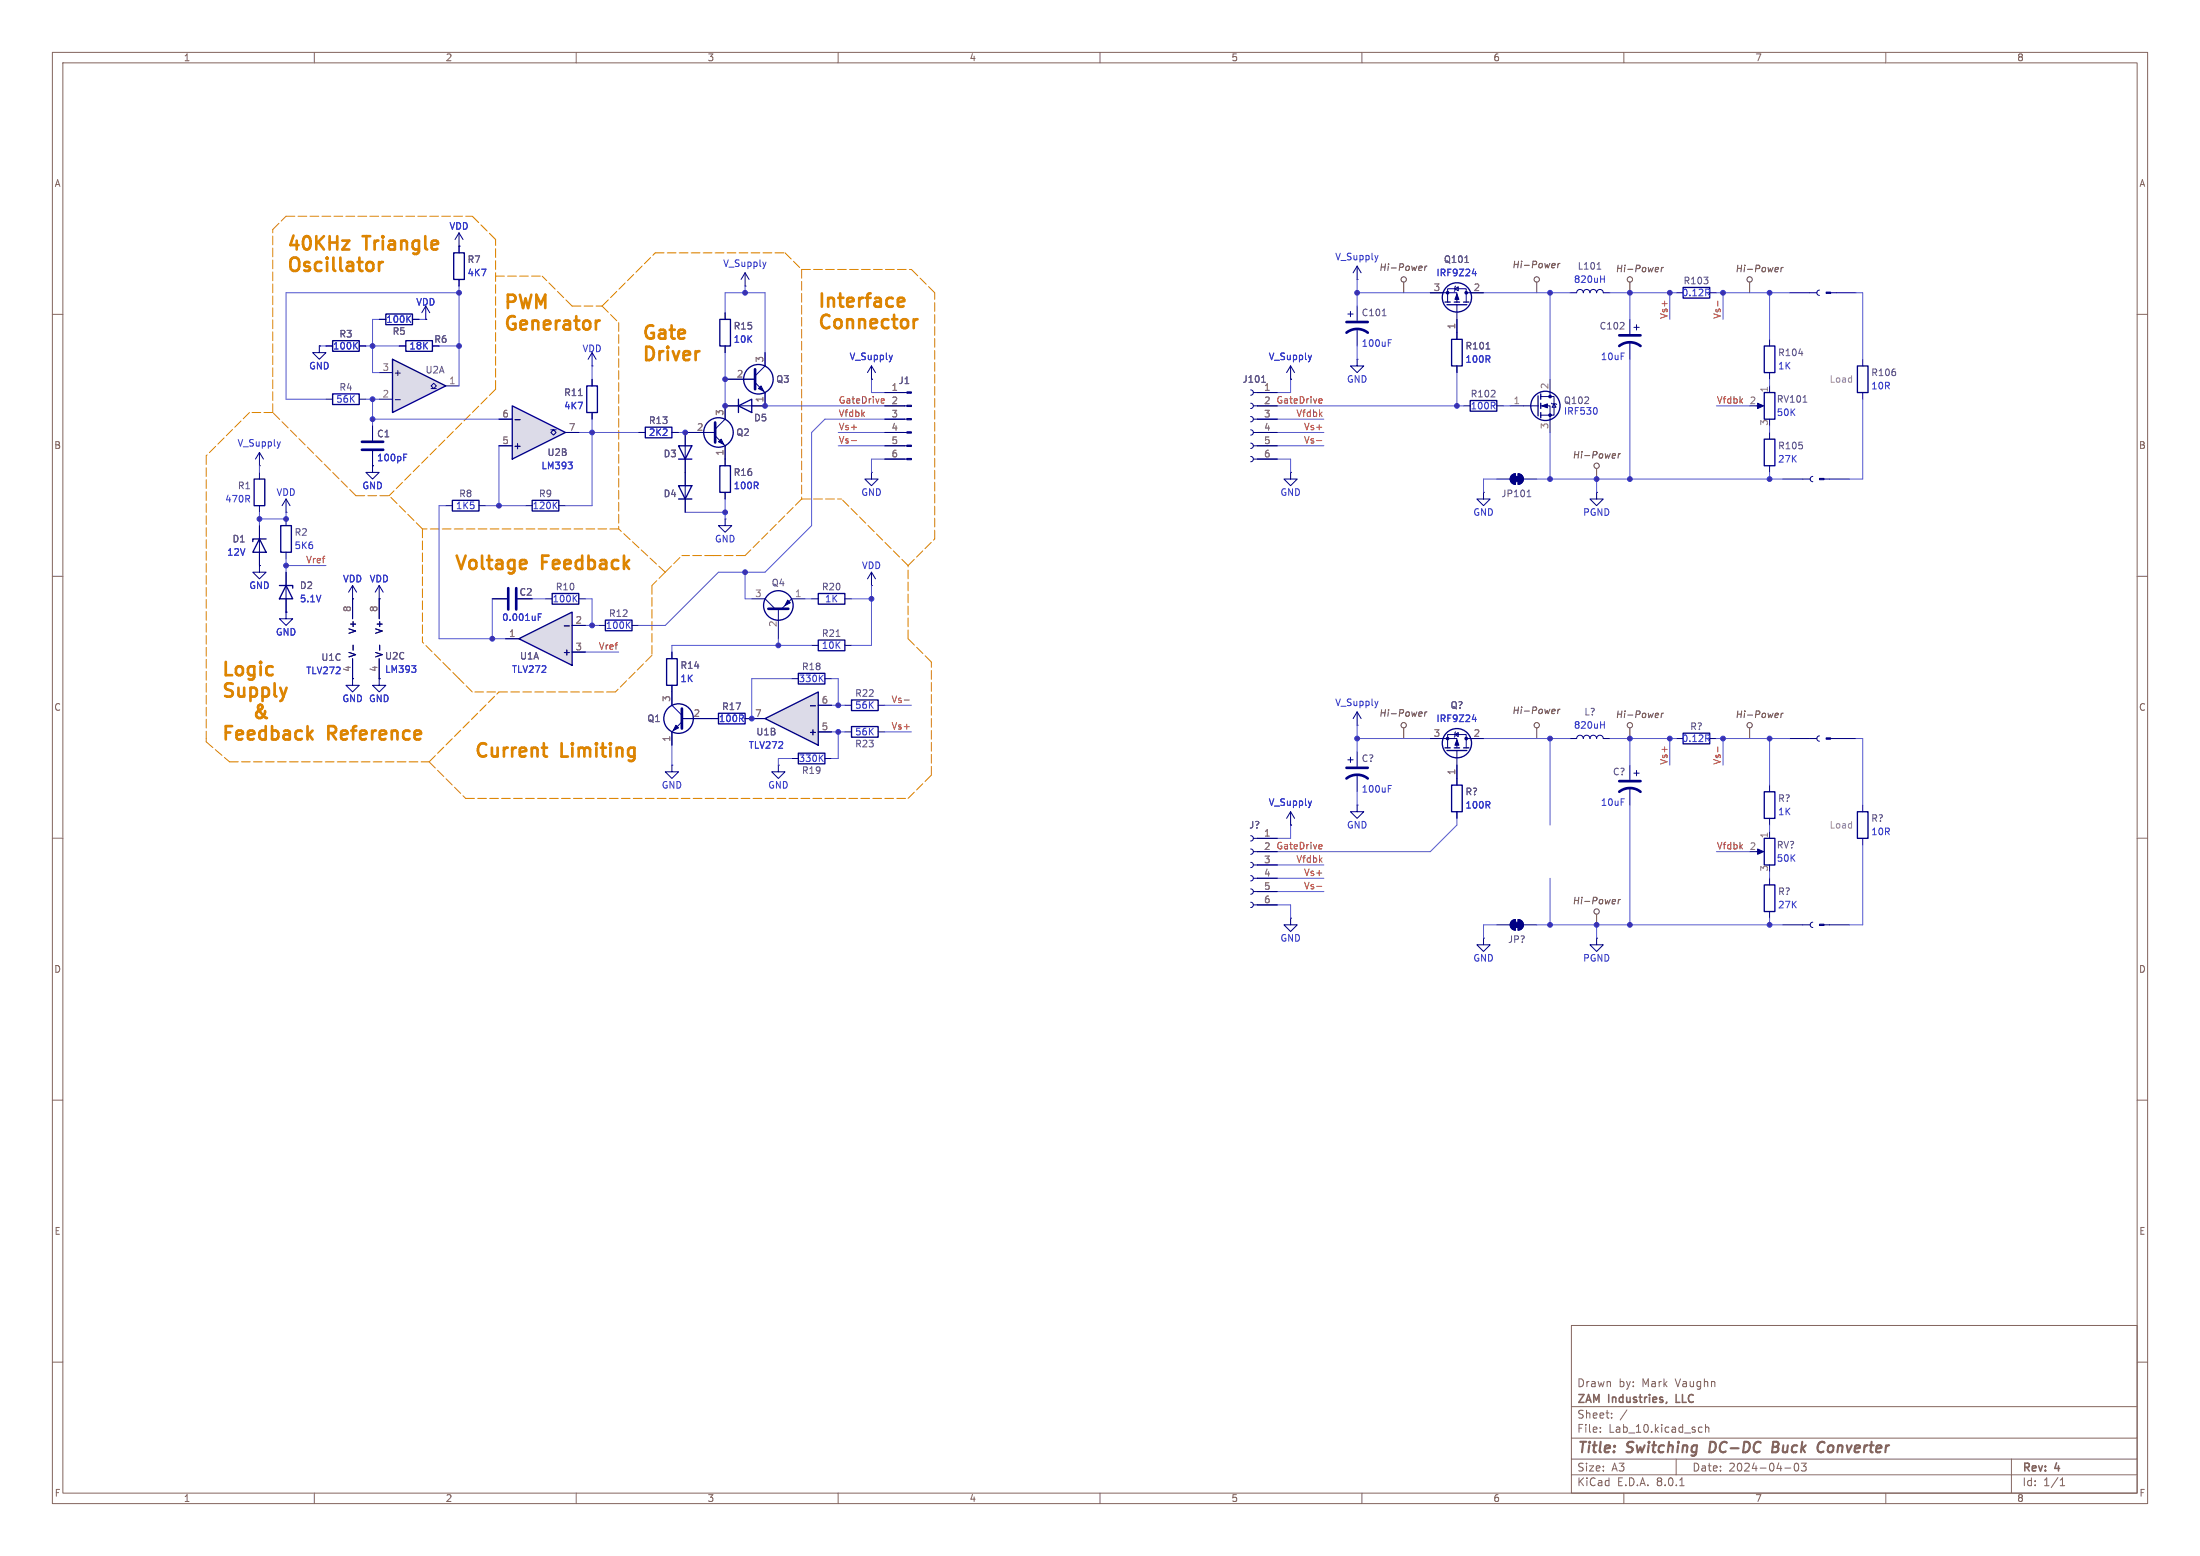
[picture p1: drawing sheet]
<svg xmlns="http://www.w3.org/2000/svg" width="420mm" height="297mm" viewBox="0 0 420 297" stroke-linecap="round" stroke-linejoin="round" font-family="sans-serif">
<g fill="none" stroke="#83655e" stroke-width=".19">
<path d="M10 10h400v277h-400zM12 12h396v273h-396zM60 10v2M110 10v2M160 10v2M210 10v2M260 10v2M310 10v2M360 10v2M10 60h2M408 60h2M10 110h2"/>
<path d="M408 110h2M10 160h2M408 160h2M10 210h2M408 210h2M10 260h2M300 253h108v32h-108zM408 260h2M300 278.5h108M300 274.5h108M300 268.5h108M305.5 273.2v.2"/>
<path d="M305.5 272.5v.1M307.7 270.5v.2M307.7 269.8v.1M310.6 269.1l-1.3 1.9M320 278.5v3M324.4 273.3h.5M324.4 272.5h.5M325.6 272.5l.2-.1 .4 .1v.9M325.6 271.9v1.5M342.7 279.4l.2-.1a.8 .8 0 0 1 .5 .7 .8 .8 0 0 1-.5 .8 1 1 0 0 1-.2-1.4zM343.9 279.3h.9l-.5 .6 .4 .1v.6l-.2 .2-.6-.2M384 278.5v6.5"/>
<path d="M60 285v2M110 285v2M160 285v2M210 285v2M260 285v2M300 281.5h108M310 285v2M320.7 283.6h.8M340.7 280.2h1.2M360 285v2M393.3 283.6h.9M393.3 282.5l.4-.4v1.5"/>
</g>
<path d="M326.5 275.2l-.2 2h.5M338.4 276.2h.7M339.1 276.2l.3 .1M339.2 275.2h-.7l-.2 2 1-.1M339.3 276.1l-.2 .1M348 275.2l.3 .2M348.1 277l-.1 .1" fill="none" stroke="#83655e" stroke-width=".4"/>
<path d="M320 266.2v1.5h.7" fill="none" stroke="#83655e" stroke-width=".3"/>
<path d="M320 55.9h1.3M326.4 55.9h1.3M61 66v1.3h1.2l-1.2 1.3-1.3-1.3h1.3M61 66h.1M138.4 72.4h5.7M144.1 73l1.9 1.9v2.6M146 67.3v2.6l-1.9 1.9M49.5 108v1.2h-1.2l1.2 1.3 1.3-1.3h-1.3M49.5 108h.1" fill="none" stroke="#000084" stroke-width=".19"/>
<g fill="none" stroke="#000084" stroke-width=".25">
<path d="M321.3 54.9h5.1v2h-5.1z"/>
<circle cx="144.8" cy="72.4" r="2.82"/>
</g>
<path d="M325.9 55.9l.5 .6M326.2 55.2l.2 .2-.2 .4" fill="none" stroke="#353dd0" stroke-width=".19"/>
<path d="M144.1 70.5v3.8" fill="none" stroke="#000084" stroke-width=".51"/>
<path d="M144.8 74.2l.5-.5 .5 1z" fill="#000084" stroke="#000084" stroke-width=".19"/>
<path d="M99.1 121.9l10.1-5.1v10.2z" fill="#dcdbe8"/>
<g fill="none" stroke="#000084" stroke-width=".25">
<path d="M280.7 76.5h5v2h-5zM293.6 75.6v3.8M294.1 75.2v1M294.1 77v1M294.1 78.7v1.1M336.8 66h2v5.1h-2zM354.6 69.9h2v5h-2zM99.1 121.9l10.1-5.1v10.2zM275.8 142.7h1.1M276.2 143.3h3.8M277.6 142.7h1M279.4 142.7h1"/>
<circle cx="295" cy="77.5" r="2.79"/>
<circle cx="278.1" cy="141.9" r="2.79"/>
</g>
<g fill="none" stroke="#000084" stroke-width=".19">
<path d="M81.3 58.4l-.8 1.3M81.3 58.4v2.6M81.3 58.4l.7 1.3M142.2 54.6h.1M142.2 52.1l-.7 1.2M142.2 52.1v2.5M142.2 52.1l.8 1.2M341.6 55.9h5.2M347.3 55.4l-.3 .1-.2 .4 .2 .3 .3 .2M349.5 55.9h4.8M81.3 61h.1M113 69.9h.1"/>
<path d="M113 67.3l-.7 1.3M113 67.3v2.6M113 67.3l.8 1.3M279.4 77.5h1.3M285.7 77.5h1.3M288.3 77.5h5.3M294.1 77.5h1.8v5.1M294.1 75.7h2.6v3.5h-2.6M295.9 72.4v3.3M296.2 77l1 .2M296.7 77.1l.4 .6h-.8zM337.8 64.8v1.2"/>
<path d="M337.8 71.1v1.3M355.6 68.6v1.3M355.6 74.9v1.3M304.8 94v1.3h1.3l-1.3 1.2-1.3-1.2h1.3M304.8 94h.1M109.2 119.4h2.6M96.5 121.9h2.6M109.2 124.5h2.6M277.9 139.7l-.3 1M257.3 145h1M257.8 144.5v1M259.1 153.7v1.2h1.2l-1.2 1.3-1.3-1.3h1.3"/>
<path d="M259.1 153.7h.1M259.1 143.5v2.8M259.1 147.8v3.3M273 141h5.1v1.7M276.4 142.7v-2.5h3.5v2.5M277.7 140.2l.7-.4v.8zM278.1 143.3v5.3M279.9 141h3.3"/>
</g>
<path d="M107.7 119.5h1" fill="none" stroke="#15005e" stroke-width=".19"/>
<path d="M146.2 50l-.3 .9M304.8 77.9l.1 .4-.1 .6M281.1 137.3h.7M281.7 136.9v.8M265 150.5h.5M265 149.9h.6" fill="none" stroke="#353dd0" stroke-width=".19"/>
<g fill="#000084" stroke="#000084" stroke-width=".19">
<path d="M294.4 77.5l1-.4v.8z"/>
<path d="M278.1 141.2l.4 1h-.8z"/>
<path d="M348.6 55.8h.9v.2h-.9z"/>
<circle cx="295.9" cy="79.2" r=".25"/>
<circle cx="295.9" cy="75.7" r=".25"/>
<circle cx="276.4" cy="141" r=".25"/>
<circle cx="279.9" cy="141" r=".25"/>
</g>
<path d="M257 148.6a3.3 3.3 0 0 1 4.1 0M257 146.6h4.1" fill="none" stroke="#000084" stroke-width=".51"/>
<path d="M343.4 67.5h.8" fill="none" stroke="#655885" stroke-width=".19"/>
<path d="M74.9 68.6l10.2 5.1-10.2 5z" fill="#dcdbe8"/>
<g fill="none" stroke="#000084" stroke-width=".25">
<path d="M73.7 59.9h5v2.1h-5zM86.6 48.3h2v5h-2zM275.8 57.7h1.1M276.2 58.2h3.8M277.6 57.7h1M279.4 57.7h1M63.5 75.2h5.1v2h-5.1zM63.5 65h5.1v2.1h-5.1zM74.9 68.6l10.2 5.1-10.2 5zM77.5 65h5v2.1h-5zM112 73.7h2v5h-2zM137.4 61h2v5h-2z"/>
<path d="M141 77.5l2.5-1.3v2.5zM141 76.2v2.5M277.1 64.8h2v5.1h-2zM336.8 74.9h2v5.1h-2zM48.5 91.4h2v5.1h-2zM86.4 95.5h5v2h-5zM101.6 95.5h5.1v2h-5.1zM123.2 81.5h5.1v2.1h-5.1zM129.5 85.1h2.6l-1.3 2.5zM129.5 92.7h2.6l-1.3 2.6zM129.5 87.6h2.6M129.5 95.3h2.6"/>
<path d="M137.4 88.9h2v5.1h-2zM336.8 83.8h2v5.1h-2zM49.5 102.9l1.3 2.5h-2.5zM50.8 102.9h-2.5v.5M53.3 111.8h2.6v.5M53.6 100.3h2v5.1h-2zM54.6 111.8l1.3 2.5h-2.6zM105.4 113.3h5.1v2h-5.1zM115.6 118.4h5v2h-5zM156.2 113.3h5.1v2h-5.1zM127.3 125.7h2v5.1h-2zM137.2 136.1h5v2.1h-5z"/>
<path d="M152.4 128.5h5.1v2.1h-5.1zM156.2 122.2h5.1v2h-5.1zM321.3 140h5.1v2h-5.1zM152.4 143.8h5.1v2h-5.1zM277.1 149.9h2v5h-2zM336.8 151.1h2v5.1h-2zM354.6 154.9h2v5.1h-2zM336.8 160h2v5.1h-2zM336.8 168.9h2v5.1h-2z"/>
<circle cx="278.1" cy="56.8" r="2.79"/>
<circle cx="137.2" cy="82.5" r="2.82"/>
<circle cx="148.6" cy="115.6" r="2.82"/>
<circle cx="129.5" cy="137.2" r="2.82"/>
</g>
<g fill="none" stroke="#000084" stroke-width=".19">
<path d="M87.6 47h.1M87.6 44.5l-.7 1.2M87.6 44.5v3.8M87.6 53.3v1.3M87.6 44.5l.8 1.2M138.4 59.7v1.3M257.3 59.9h1M257.8 59.4v1.1M259.1 53.3h.1M259.1 50.8v2.5M259.1 58.4v2.8M259.1 50.8l-.8 1.3"/>
<path d="M259.1 50.8l.7 1.3M273 55.9h5.1v1.8M276.4 57.7v-2.6h3.5v2.6M277.7 55.1l.7-.4v.8zM277.9 54.6l-.3 1M278.1 58.2v6.6M279.9 55.9h3.3M299.7 55.9h1.3a.64 .64 0 0 1 .6-.7 .64 .64 0 0 1 .7 .7 .64 .64 0 0 1 .6-.7 .64 .64 0 0 1 .6 .7 .64 .64 0 0 1 .7-.7 .64 .64 0 0 1 .6 .7 .64 .64 0 0 1 .6-.7 .64 .64 0 0 1 .7 .7h1.2M62.2 76.2h1.3M62.2 66h1.3M68.6 76.2h1.2M68.6 66h1.2"/>
<path d="M72.4 76.2h2.5M72.4 71.1h2.5M72.4 61h1.3M76.2 66h1.3M78.7 61h1.3M82.3 74.2h.5l-.5-.5 .5-.5 .5 .5-.5 .5h.5M85.1 73.7h2.5M113 72.4v1.3M113 78.7v1.3M138.4 66v1.3M146 77.5h-7.6v2.5l-1.9 1.9M166.4 72.4h.1"/>
<path d="M166.4 69.9v2.5M166.4 69.9l-.8 1.2M166.4 69.9l.7 1.2M168.9 77.5h4.2M168.9 74.9h4.2M238.8 79.5l.3 .2 .2 .3-.2 .4-.3 .1M238.8 77l.3 .1 .2 .4-.2 .3-.3 .2M238.8 74.4l.3 .2 .2 .3-.2 .4-.3 .1M239.3 77.5h4.5M239.3 74.9h4.5M246.4 72.4h.1M246.4 69.9v2.5"/>
<path d="M246.4 69.9l.7 1.2M246.4 69.9l-.8 1.2M259.1 68.6v1.3h1.2l-1.2 1.2-1.3-1.2h1.3M259.1 68.6h.1M259.1 62.7v3.3M278.1 69.9v1.2M311.1 61v2.8M311.1 65.3v3.3M311.9 62.5h1M312.4 62v1M335.3 77.5h1M337.8 73.7v1.2"/>
<path d="M49.5 88.9h.1M49.5 86.4l-.7 1.2M49.5 86.4v2.5M49.5 90.2v1.2M49.5 96.5v1.3M49.5 86.4l.8 1.2M54.6 97.8h.1M54.6 95.3l-.8 1.2M54.6 95.3v2.5M54.6 99.1v1.2M54.6 95.3l.8 1.2M71.1 88.9v1.3h1.3l-1.3 1.2-1.3-1.2h1.3"/>
<path d="M71.1 88.9h.1M71.1 81.3v2.8M71.1 86.1v2.8M85.1 96.5h1.3M91.4 96.5h1.3M100.3 96.5h1.3M106.7 96.5h1.2M121.9 82.6h1.3M128.3 82.6h1.2M136.5 83.2l1.9 1.9v3.8M136.5 82.6h-5.7v15.2M138.4 99.1v1.2h1.3l-1.3 1.3-1.2-1.3h1.2"/>
<path d="M138.4 99.1h.1M138.4 94v1.3M166.4 90.2v1.2h1.2l-1.2 1.3-1.3-1.3h1.3M166.4 90.2h.1M168.9 82.6h4.2M168.9 87.6h4.2M168.9 85.1h4.2M168.9 80h4.2M238.8 87.1l.3 .2 .2 .3-.2 .4-.3 .1M238.8 84.6l.3 .1 .2 .4-.2 .3-.3 .2M238.8 82l.3 .2 .2 .4-.2 .3-.3 .2M239.3 82.6h4.5"/>
<path d="M239.3 87.6h4.5M239.3 85.1h4.5M239.3 80h4.5M246.4 90.2v1.2h-1.3l1.3 1.3 1.2-1.3h-1.2M246.4 90.2h.1M285.7 91.4h2.6M288.6 90.7l.7-.3v2.1a1.02 1.02 0 0 1-.9-.7 1.02 1.02 0 0 1 .2-1.1zM289.8 90.4a1.02 1.02 0 0 1 1 1 1.02 1.02 0 0 1-1 1.1zM290.8 91.4h2.6M337.8 82.6v1.2M337.8 88.9v1.3M340.4 91.4h5.2"/>
<path d="M346.1 90.9l-.4 .2-.1 .3 .1 .4 .4 .1M348.2 91.4h4.9M49.5 100.3v7.7M54.6 116.8v1.3h-1.3l1.3 1.3 1.3-1.3h-1.3M54.6 116.8h.1M54.6 105.4v1.3M54.6 109.2v7.6M67.3 114.3h.1M67.3 111.8v6.3M67.3 111.8l-.8 1.2M67.3 111.8l.8 1.2M72.4 114.3h.1"/>
<path d="M72.4 111.8v6.3M72.4 111.8l-.8 1.2M72.4 111.8l.8 1.2M94 114.3h2.8M104.1 114.3h1.3M110.5 114.3h1.3M114.3 119.4h1.3M120.6 119.4h1.3M143.5 114.3h2.5l2 1.9M148.6 116.2v5.7M153.7 114.3h-2.6l-1.9 1.9M154.9 114.3h1.3"/>
<path d="M161.3 114.3h1.3M166.4 111.8h.1M166.4 109.2l-.8 1.3M166.4 109.2v2.6M166.4 109.2l.7 1.3M67.3 129.5v1.3h-1.3l1.3 1.3 1.3-1.3h-1.3M67.3 129.5h.1M67.3 125.7v3.8M72.4 129.5v1.3h-1.3l1.3 1.3 1.3-1.3h-1.3M72.4 129.5h.1M72.4 125.7v3.8M128.3 130.8v3.8l1.9 1.9"/>
<path d="M128.3 124.5v1.2M130.2 137.8l-1.9 1.9v2.5M130.2 137.2h7M142.2 137.2h1.3M151.1 129.5h1.3M154.9 123.2h1.3M157.5 129.5h1.2M161.3 123.2h1.3M259.1 138.4h.1M259.1 135.9l-.8 1.3M259.1 135.9v2.5M259.1 135.9l.7 1.3"/>
<path d="M128.3 146.1v1.2h-1.3l1.3 1.3 1.2-1.3h-1.2M128.3 146.1h.1M148.6 146.1v1.2h-1.3l1.3 1.3 1.3-1.3h-1.3M148.6 146.1h.1M151.1 144.8h1.3M157.5 144.8h1.2M238.8 159.5l.3 .2 .2 .3-.2 .4-.3 .1M246.4 157.5h.1M246.4 154.9l.7 1.3M246.4 154.9v2.6M246.4 154.9l-.8 1.3M278.1 148.6v1.3"/>
<path d="M278.1 154.9v1.3M299.7 141h1.3a.64 .64 0 0 1 .6-.7 .64 .64 0 0 1 .7 .7 .64 .64 0 0 1 .6-.7 .64 .64 0 0 1 .6 .7 .64 .64 0 0 1 .7-.7 .64 .64 0 0 1 .6 .7 .64 .64 0 0 1 .6-.7 .64 .64 0 0 1 .7 .7h1.2M311.1 146.1v2.7M311.1 150.4v3.3M311.9 147.6h1M312.4 147.1v1M320 141h1.3M326.4 141h1.3M337.8 149.9v1.2M337.8 156.2v1.3M337.8 158.8v1.2M341.6 141h5.2"/>
<path d="M347.3 140.5l-.3 .1-.2 .4 .2 .3 .3 .2M349.5 141h4.8M355.6 153.7v1.2M238.8 172.2l.3 .2 .2 .3-.2 .4-.3 .1M238.8 169.7l.3 .1 .2 .4-.2 .3-.3 .2M238.8 167.1l.3 .2 .2 .3-.2 .4-.3 .1M238.8 164.6l.3 .1 .2 .4-.2 .4-.3 .1M238.8 162.1l.3 .1 .2 .4-.2 .3-.3 .2M239.3 172.7h4.5M239.3 170.2h4.5M239.3 167.6h4.5M239.3 165.1h4.5"/>
<path d="M239.3 162.6h4.5M239.3 160h4.5M246.4 175.3v1.2h-1.3l1.3 1.3 1.2-1.3h-1.2M246.4 175.3h.1M283.2 179.1v1.2h1.3l-1.3 1.3-1.3-1.3h1.3M283.2 179.1h.1M285.7 176.5h2.6M288.6 175.8l.7-.3v2a1.02 1.02 0 0 1-.9-.6 1.02 1.02 0 0 1 .2-1.1zM289.8 175.5a1.02 1.02 0 0 1 1 1 1.02 1.02 0 0 1-1 1zM290.8 176.5h2.6M304.8 179.1v1.2h1.3l-1.3 1.3-1.3-1.3h1.3M304.8 179.1h.1"/>
<path d="M335.3 162.6h1M337.8 167.6v1.3M337.8 174v1.3M340.4 176.5h5.2M346.1 176l-.4 .2-.1 .3 .1 .4 .4 .1M348.2 176.5h4.9M355.6 160v1.3"/>
</g>
<path d="M75.5 76.3h.9M67.4 123.1v1M72.5 123.1v1" fill="none" stroke="#15005e" stroke-width=".19"/>
<g fill="none" stroke="#000084" stroke-width=".51">
<path d="M257 63.5a3.3 3.3 0 0 1 4.1 0M257 61.5h4.1M309.1 66a3.3 3.3 0 0 1 4.1 0M309.1 64h4.1M69.1 85.9h4.1M69.1 84.3h4.1M136.5 80.6v3.9M97 112.3v4M98.6 112.3v4M146.7 116.2h3.8M130.2 135.3v3.8M309.1 151.1a3.3 3.3 0 0 1 4.1 0"/>
<path d="M309.1 149.1h4.1"/>
</g>
<g fill="none" stroke="#353dd0" stroke-width=".19">
<path d="M263.1 48.8l-.3 .8M281.1 52.2h.7M281.7 51.8v.8M305.6 53.3h.7M306.3 52.6v1.3M67.7 65.9l.5 .7M68.2 65.3l-.7 .8M77.9 60.8l.5 .7M78.4 60.3l-.7 .7M170.4 67.8l-.3 .9M250.4 67.8l-.3 .9M265 65.4h.5"/>
<path d="M265 64.8h.6M53.5 84.3l-.3 .9M77.1 87.3h.4M77.1 86.7h.6M105.8 96.4l.5 .7M106.3 95.8l-.7 .8M102.8 117.8h.4M102.8 117.2h.6M109.6 114.2l.6 .7M110.2 113.6l-.8 .7M119.8 119.2l.5 .8M120.3 118.7l-.7 .7"/>
<path d="M78.6 127.1h.8l-.4 .5M79.3 127.7v.5M156.6 129.4l.5 .7M157.1 128.8l-.7 .8M263.1 133.8l-.3 .9M305.6 138.3h.7M306.3 137.7v1.3M156.6 144.6l.5 .8M157.1 144.1l-.7 .7M250.4 152.9l-.3 .8M325.9 140.9l.5 .6M326.2 140.3l.2 .2-.2 .4"/>
</g>
<path d="M279.6 50.1h.8M304.9 51.4h.7M110.4 75.5h.8M263.9 60.3h.7M283.7 66.6h.7M344.2 76.8h.7M291.5 94.8h.8M291.8 93.7l.1-.2v1.3M159.6 121.5h.8" fill="none" stroke="#655885" stroke-width=".19"/>
<g fill="#000084" stroke="#000084" stroke-width=".19">
<path d="M137.2 84.3l.5-.5 .5 1z"/>
<path d="M348.6 140.8h.9v.3h-.9z"/>
<path d="M150.4 114.6l.5 .5-1 .5z"/>
<path d="M129 138.4l.5 .5-1 .5z"/>
<path d="M278.1 56.1l.4 1.1h-.8z"/>
<path d="M347.3 176.4h.9v.3h-.9z"/>
<path d="M335.5 162.1l1.2 .5-1.2 .5z"/>
<path d="M335.5 77l1.2 .5-1.2 .5z"/>
<path d="M347.3 91.3h.9v.3h-.9z"/>
<path d="M173.1 87.5h.9v.3h-.9z"/>
<path d="M173.1 85h.9v.2h-.9z"/>
<path d="M173.1 82.4h.9v.3h-.9z"/>
<path d="M173.1 79.9h.9v.2h-.9z"/>
<path d="M173.1 77.3h.9v.3h-.9z"/>
<path d="M173.1 74.8h.9v.3h-.9z"/>
<path d="M289.1 176h1v1h-1z"/>
<path d="M288.6 175.8l.7-.3v2a1.02 1.02 0 0 1-.9-.6 1.02 1.02 0 0 1 .2-1.1z"/>
<path d="M289.8 175.5a1.02 1.02 0 0 1 1 1 1.02 1.02 0 0 1-1 1z"/>
<path d="M289.1 90.9h1v1h-1z"/>
<path d="M288.6 90.7l.7-.3v2.1a1.02 1.02 0 0 1-.9-.7 1.02 1.02 0 0 1 .2-1.1z"/>
<path d="M289.8 90.4a1.02 1.02 0 0 1 1 1 1.02 1.02 0 0 1-1 1.1z"/>
<circle cx="276.4" cy="55.9" r=".25"/>
<circle cx="279.9" cy="55.9" r=".25"/>
</g>
<path d="M97.8 77.5l10.1 5.1-10.1 5z" fill="#dcdbe8"/>
<path d="M97.8 77.5l10.1 5.1-10.1 5z" fill="none" stroke="#000084" stroke-width=".25"/>
<path d="M95.2 85.1h2.6M95.2 80h2.6M105.2 82h.5l-.5 .6 .5 .5 .5-.5-.5-.6h.5M107.9 82.6h2.6M283.2 94v1.3h1.3l-1.3 1.2-1.3-1.2h1.3M283.2 94h.1" fill="none" stroke="#000084" stroke-width=".19"/>
<path d="M98.3 80.1h1" fill="none" stroke="#15005e" stroke-width=".19"/>
<path d="M108.5 88.2h.7l-.4 .5M109.2 88.8v.6" fill="none" stroke="#353dd0" stroke-width=".19"/>
<path d="M146 137.2l10.2-5.1v10.1z" fill="#dcdbe8"/>
<path d="M146 137.2l10.2-5.1v10.1zM162.6 138.7h5v2h-5zM162.6 133.6h5v2h-5z" fill="none" stroke="#000084" stroke-width=".25"/>
<g fill="none" stroke="#000084" stroke-width=".19">
<path d="M87.6 47h.1M87.6 47v1.3M87.6 53.3v1.3M138.4 59.7v1.3M273 55.9h2.6M280.7 55.9h2.5M61 66h.1M62.2 66h1.3M68.6 66h1.2M72.4 61h1.3M76.2 66h1.3M78.7 61h1.3"/>
<path d="M81.3 61h.1M113 72.4v1.3M113 78.7v1.3M138.4 66v1.3M138.4 72.4h5.7M141 77.5h-2.6v2.5M146 74.9v2.6h-2.5M146 67.3v2.6M166.4 72.4h.1M168.9 77.5h3.8M168.9 74.9h3.8M240 77.5h3.8"/>
<path d="M240 74.9h3.8M246.4 72.4h.1M278.1 61v3.8M278.1 69.9v1.2M71.1 88.9h.1M71.1 81.3v2.8M71.1 86.1v2.8M95.2 85.1h2.6M95.2 80h2.6M107.9 82.6h2.6M121.9 82.6h1.3M128.3 82.6h1.2"/>
<path d="M130.8 87.6v5.1M130.8 95.3v2.5M136.5 82.6h-5.7v2.5M138.4 85.1v3.8M138.4 94v1.3M168.9 85.1h3.8M168.9 80h3.8M168.9 82.6h3.8M168.9 87.6h3.8M240 85.1h3.8M240 80h3.8M240 82.6h3.8"/>
<path d="M240 87.6h3.8M49.5 108h.1M49.5 100.3v2.6M49.5 105.4v2.6M54.6 116.8h.1M54.6 109.2v2.6M54.6 114.3v2.5M67.3 114.3h.1M67.3 114.3v3.8M72.4 114.3h.1M72.4 114.3v3.8M94 114.3h2.8"/>
<path d="M109.2 119.4h2.6M67.3 129.5h.1M67.3 125.7v3.8M72.4 129.5h.1M72.4 125.7v3.8M96.5 121.9h2.6M109.2 124.5h2.6M128.3 124.5v1.2M128.3 130.8v3.8M128.3 139.7v2.5M130.2 137.2h7M142.2 137.2h3.8"/>
<path d="M156.2 139.7h2.5M156.2 134.6h2.5M161.3 139.7h1.3M161.3 134.6h1.3M167.6 139.7h1.3M167.6 134.6h1.3M246.4 157.5h.1M273 141h2.6M278.1 146.1v3.8M278.1 154.9v1.3M280.7 141h2.5M240 160h3.8"/>
<path d="M240 162.6h3.8M240 165.1h3.8M240 167.6h3.8M240 170.2h3.8M240 172.7h3.8"/>
</g>
<path d="M98.3 80.1h1M107.7 119.5h1M67.4 123.1v1M72.5 123.1v1M154.7 134.7h1" fill="none" stroke="#15005e" stroke-width=".19"/>
<g fill="none" stroke="#484848" stroke-width=".19">
<path d="M268 53.8v2.1M271.1 50.8h.3l.1 .3-.6 .1M271.4 51.6h-.2M272.1 50.8l-.1 .8M272.4 50.8l-.4 .2M293.4 53.8v2.1M296.5 50.3h.3l.1 .3-.6 .1M296.8 51.1h-.2M297.5 50.3l-.1 .8M297.8 50.3l-.4 .2M311.1 53.8v2.1M316.2 51l.4 .1v.2l-.6 .2"/>
<path d="M316.5 51.8l-.1 .1M317.2 51l-.1 .9M317.6 51l-.4 .3M334 53.8v2.1M339.1 51l.4 .1v.2l-.6 .2M339.4 51.8l-.2 .1M340.1 51l-.1 .9M340.4 51l-.4 .3M304.8 89.4v2M308 86.6l.4 .1v.2l-.6 .1M308.3 87.4h-.2M309 86.6l-.1 .8"/>
<path d="M309.3 86.6l-.3 .2M268 138.9v2.1M271.1 135.9h.3l.1 .3-.6 .1M271.4 136.7h-.2M272.1 135.9l-.1 .8M272.4 135.9l-.4 .2M293.4 138.9v2.1M296.5 135.4h.3l.1 .3-.6 .1M296.8 136.2h-.2M297.5 135.4l-.1 .8M297.8 135.4l-.4 .2M311.1 138.9v2.1"/>
<path d="M316.2 136.1l.4 .1v.2l-.6 .2M316.5 136.9l-.1 .1M317.2 136.1l-.1 .9M317.6 136.1l-.4 .3M334 138.9v2.1M339.1 136.1l.4 .1v.2l-.6 .2M339.4 136.9l-.2 .1M340.1 136.1l-.1 .9M340.4 136.1l-.4 .3M304.8 174.5v2M308 171.7l.4 .1v.2l-.6 .1M308.3 172.5h-.2"/>
<path d="M309 171.7l-.1 .8M309.3 171.7l-.3 .2"/>
<circle cx="268" cy="53.3" r=".51"/>
<circle cx="293.4" cy="53.3" r=".51"/>
<circle cx="311.1" cy="53.3" r=".51"/>
<circle cx="334" cy="53.3" r=".51"/>
<circle cx="304.8" cy="88.9" r=".51"/>
<circle cx="268" cy="138.4" r=".51"/>
<circle cx="293.4" cy="138.4" r=".51"/>
<circle cx="311.1" cy="138.4" r=".51"/>
<circle cx="334" cy="138.4" r=".51"/>
<circle cx="304.8" cy="174" r=".51"/>
</g>
<path d="M327.9 57.5v.9M168.4 76.1l.4 .1v.2l-.6 .1M168.8 76.9l-.4 .1M252 76.1l.3 .1 .1 .2-.6 .1M252.3 76.9l-.3 .1M162.5 84.1h1M251.4 84.1h.9M172.6 133.6h1M327.9 142.6v.9M251.4 169.2h.9M252 161.2l.3 .1 .1 .2-.6 .1M252.3 162h-.3" fill="none" stroke="#b42d25" stroke-width=".19"/>
<path d="M65.3 45.9h1.4l-1.4 1.7h1.4M72.4 50v1.7M171.8 56.9l.7 .1 .1 .5-1.2 .2M172.5 58.4l-.7 .1M114.5 61.2l-.5 .1M175.2 60.9l-.5 .2M49.4 135.5l.8 1.1M49.9 135.4l-.7 .4a.69 .69 0 0 0-.2 1 .69 .69 0 0 0 1 .1M103.5 142.7h.9M104.2 144.4h.2" fill="none" stroke="#dd8500" stroke-width=".51"/>
<g fill="none" stroke="#dd8500" stroke-width=".19" stroke-dasharray="1.7 .6">
<path d="M52.1 43.8l2.5-2.5M54.6 41.3h35.6M94.6 52.7h8.9M94.6 45.7l-4.4-4.4M109.2 58.4h5.7M109.2 58.4l-5.7-5.7M114.9 58.4l10.2-10.1M114.9 58.4l3.2 3.2M125.1 48.3h24.8M149.9 48.3l3.1 3.1M153 51.4h21M153 51.4v43.9"/>
<path d="M178.4 55.9l-4.4-4.5M47.6 78.7l-8.2 8.3M52.1 78.7h-4.5M52.1 78.7v-34.9M94.6 74.3l-20.3 20.3M94.6 74.3v-28.6M118.1 61.6v39.4M39.4 87v54M67.9 94.6l-15.8-15.9M67.9 94.6h6.4M153 95.3h7.7M153 95.3l-10.8 10.7"/>
<path d="M80.6 101v20.9M80.6 101l-6.3-6.4M118.1 101h-37.5M124.5 111.8v13.3M127 109.2l-8.9-8.2M127 109.2l3.2-3.2M127 109.2l-2.5 2.6M136.2 106h-6M142.2 106h-6M173.4 108l5-5.1M173.4 108l-12.7-12.7M178.4 102.9v-47"/>
<path d="M80.6 121.9v.7M85.7 127.6l-5.1-5M87.6 129.5l-1.9-1.9M90.2 132.1l-2.6-2.6M117.5 132.1h-27.3M124.5 125.1l-7 7M173.4 121.9v-13.9M177.8 126.4l-4.4-4.5M39.4 141v.6M39.4 141.6l4.4 3.8M43.8 145.4h38.1M81.9 145.4l13.3-13.3"/>
<path d="M81.9 145.4l7 7M88.9 152.4h84.5M173.4 152.4l4.4-4.4M177.8 148v-21.6"/>
</g>
<g fill="none" stroke="#5256d0" stroke-width=".19">
<path d="M87.6 55.9h-33v20.3h7.6M87.6 54.6v19.1M138.4 59.7v-3.8h7.6v11.4M142.2 54.6v1.3M259.1 55.9h13.9M259.1 53.3v5.1M283.2 55.9h16.5M295.9 55.9v16.5M307.3 55.9h12.7M311.1 55.9v5.1M318.8 55.9v5.1M327.7 55.9h13.9"/>
<path d="M328.9 55.9v5.1M337.8 55.9v8.9M354.3 55.9h1.3v12.7M61 66h1.2M69.8 66h6.4M69.8 76.2h2.6M71.1 76.2v5.1M72.4 61h-1.3v10.1h1.3M80 61h1.3M83.8 66h3.8M113 69.9v2.5M138.4 67.3v10.2"/>
<path d="M146 77.5h22.9M166.4 72.4v2.5h2.5M243.8 77.5h35.6M246.4 72.4v2.5h-2.6M259.1 66v2.6M278.1 71.1v6.4M287 77.5h1.3M311.1 68.6v22.8M327.7 77.5h6.3M337.8 72.4v1.3M355.6 76.2v15.2h-2.5M49.5 88.9v1.3"/>
<path d="M49.5 97.8v2.5M54.6 97.8v1.3h-5.1M71.1 80h24.1M85.1 96.5h-1.3v25.4h12.7M92.7 96.5h7.6M95.2 85.1v11.4M110.5 82.6h11.4M113 80v16.5h-5.1M129.5 82.6h1.3M130.8 97.8h7.6M138.4 95.3v3.8M160 85.1h8.9"/>
<path d="M160 82.6h8.9M168.9 80h-11.4l-2.6 2.6v17.7l-8.9 8.9h-8.8l-10.2 10.2h-5.1M168.9 87.6h-2.5v2.6M243.8 87.6h2.6v2.6M243.8 85.1h8.9M243.8 80h8.9M243.8 82.6h8.9M285.7 91.4h-2.5v2.6M293.4 91.4h47M295.9 82.6v8.8M304.8 91.4v2.6M337.8 81.3v1.3"/>
<path d="M337.8 90.2v1.2M54.6 106.7v2.5M54.6 108h7.6M94 114.3v7.6M101.6 114.3h2.5M111.8 114.3h1.2v5.1M111.8 119.4h2.5M142.2 109.2v5.1h1.3M153.7 114.3h1.2M162.6 114.3h3.8M166.4 111.8v11.4h-3.8M111.8 124.5h6.3"/>
<path d="M148.6 121.9v1.3M151.1 129.5h-7.6v7.7M154.9 123.2h-26.6v1.3M158.7 139.7h2.6M158.7 134.6h2.6M158.7 129.5h1.3v5.1M160 139.7v5.1h-1.3M168.9 139.7h5.1M168.9 134.6h5.1M259.1 138.4v5.1M128.3 142.2v3.9M151.1 144.8h-2.5v1.3"/>
<path d="M246.4 157.5v2.5h-2.6M259.1 141h13.9M259.1 151.1v2.6M278.1 156.2v1.3l-5.1 5.1h-29.2M283.2 141h16.5M295.9 141v16.5M307.3 141h12.7M311.1 141v5.1M311.1 153.7v22.8M318.8 141v5.1M327.7 141h13.9M328.9 141v5.1"/>
<path d="M337.8 141v8.9M337.8 157.5v1.3M354.3 141h1.3v12.7M243.8 172.7h2.6v2.6M243.8 167.6h8.9M243.8 170.2h8.9M243.8 165.1h8.9M285.7 176.5h-2.5v2.6M293.4 176.5h47M295.9 167.6v8.9M304.8 176.5v2.6M327.7 162.6h6.3"/>
<path d="M337.8 166.4v1.2M337.8 175.3v1.2M355.6 161.3v15.2h-2.5"/>
</g>
<g fill="none" stroke="#353dd0" stroke-width=".19">
<path d="M281.1 52.2h.7M281.7 51.8v.8M67.7 65.9l.5 .7M68.2 65.3l-.7 .8M77.9 60.8l.5 .7M78.4 60.3l-.7 .7M170.4 67.8l-.3 .9M250.4 67.8l-.3 .9M77.1 87.3h.4M77.1 86.7h.6M108.5 88.2h.7l-.4 .5M109.2 88.8v.6"/>
<path d="M102.8 117.8h.4M102.8 117.2h.6M78.6 127.1h.8l-.4 .5M79.3 127.7v.5M281.1 137.3h.7M281.7 136.9v.8M250.4 152.9l-.3 .8"/>
</g>
<path d="M279.6 50.1h.8M110.4 75.5h.8M283.7 66.6h.7" fill="none" stroke="#655885" stroke-width=".19"/>
<g fill="#4026c4" stroke="#4026c4" stroke-width=".19">
<circle cx="113" cy="119.4" r=".46"/>
<circle cx="94" cy="121.9" r=".46"/>
<circle cx="166.4" cy="114.3" r=".46"/>
<circle cx="138.4" cy="97.8" r=".46"/>
<circle cx="148.6" cy="123.2" r=".46"/>
<circle cx="49.5" cy="99.1" r=".46"/>
<circle cx="54.6" cy="99.1" r=".46"/>
<circle cx="54.6" cy="108" r=".46"/>
<circle cx="95.2" cy="96.5" r=".46"/>
<circle cx="113" cy="82.6" r=".46"/>
<circle cx="142.2" cy="109.2" r=".46"/>
<circle cx="138.4" cy="77.5" r=".46"/>
<circle cx="146" cy="77.5" r=".46"/>
<circle cx="138.4" cy="72.4" r=".46"/>
<circle cx="142.2" cy="55.9" r=".46"/>
<circle cx="130.8" cy="82.6" r=".46"/>
<circle cx="87.6" cy="66" r=".46"/>
<circle cx="87.6" cy="55.9" r=".46"/>
<circle cx="71.1" cy="76.2" r=".46"/>
<circle cx="71.1" cy="66" r=".46"/>
<circle cx="71.1" cy="80" r=".46"/>
<circle cx="160" cy="139.7" r=".46"/>
<circle cx="143.5" cy="137.2" r=".46"/>
<circle cx="160" cy="134.6" r=".46"/>
<circle cx="328.9" cy="55.9" r=".46"/>
<circle cx="304.8" cy="91.4" r=".46"/>
<circle cx="311.1" cy="91.4" r=".46"/>
<circle cx="337.8" cy="55.9" r=".46"/>
<circle cx="311.1" cy="55.9" r=".46"/>
<circle cx="318.8" cy="55.9" r=".46"/>
<circle cx="337.8" cy="91.4" r=".46"/>
<circle cx="295.9" cy="55.9" r=".46"/>
<circle cx="295.9" cy="91.4" r=".46"/>
<circle cx="278.1" cy="77.5" r=".46"/>
<circle cx="295.9" cy="176.5" r=".46"/>
<circle cx="311.1" cy="141" r=".46"/>
<circle cx="295.9" cy="141" r=".46"/>
<circle cx="311.1" cy="176.5" r=".46"/>
<circle cx="304.8" cy="176.5" r=".46"/>
<circle cx="259.1" cy="55.9" r=".46"/>
<circle cx="328.9" cy="141" r=".46"/>
<circle cx="337.8" cy="141" r=".46"/>
<circle cx="318.8" cy="141" r=".46"/>
<circle cx="337.8" cy="176.5" r=".46"/>
<circle cx="259.1" cy="141" r=".46"/>
</g>
<g font-size="3.5" fill="#dd8500">
<text x="54.6" y="48.5">40KHz</text>
<text x="54.6" y="52.6">Oscillator</text>
<text x="69.7" y="48.5">Triangle</text>
<text x="96" y="59.7">PWM</text>
<text x="156" y="59.4">Interface</text>
<text x="96" y="63.8">Generator</text>
<text x="122.4" y="65.5">Gate</text>
<text x="156" y="63.5">Connector</text>
<text x="122.4" y="69.6">Driver</text>
<text x="86.6" y="109.5">Voltage</text>
<text x="103.6" y="109.5">Feedback</text>
<text x="42.2" y="129.8">Logic</text>
<text x="42.2" y="133.8">Supply</text>
<text x="51" y="137.9">&amp;</text>
<text x="42.2" y="142">Feedback</text>
<text x="62.8" y="142">Reference</text>
<text x="90.4" y="145.3">Current</text>
<text x="107.3" y="145.3">Limiting</text>
</g>
<g font-size="2.8" fill="#83655e">
<text x="301" y="277.9">Title:</text>
<text x="310.6" y="277.9">Switching</text>
<text x="327.2" y="277.9">DC-DC</text>
<text x="340" y="277.9">Buck</text>
<text x="349.4" y="277.9">Converter</text>
</g>
<g font-size="2.1" fill="#83655e">
<text x="301" y="268.2">ZAM</text>
<text x="301" y="265">Drawn</text>
<text x="307.2" y="268.2">Industries,</text>
<text x="309" y="265">by:</text>
<text x="313.5" y="265">Mark</text>
<text x="320" y="265">Vaughn</text>
<text x="320.6" y="268.2">LLC</text>
<text x="301" y="273.7">File:</text>
<text x="301" y="271">Sheet:</text>
<text x="307.1" y="273.7">Lab_10.kicad_sch</text>
<text x="301" y="281.1">Size:</text>
<text x="307.6" y="281.1">A3</text>
<text x="323" y="281.1">Date:</text>
<text x="330" y="281.1">2024-04-03</text>
<text x="386" y="281.3">Rev:</text>
<text x="392.4" y="281.3">4</text>
<text x="301" y="283.9">KiCad</text>
<text x="308.7" y="283.9">E.D.A.</text>
<text x="316.3" y="283.9">8.0.1</text>
<text x="386" y="283.9">Id:</text>
<text x="390.1" y="283.9">1/1</text>
</g>
<g font-size="1.8" fill="#83655e">
<text x="35" y="11.9">1</text>
<text x="85" y="11.9">2</text>
<text x="135" y="11.9">3</text>
<text x="185" y="11.9">4</text>
<text x="235" y="11.9">5</text>
<text x="285" y="11.9">6</text>
<text x="335" y="11.9">7</text>
<text x="385" y="11.9">8</text>
<text x="10.3" y="35.9">A</text>
<text x="408.3" y="35.9">A</text>
<text x="10.3" y="85.9">B</text>
<text x="408.2" y="85.9">B</text>
<text x="10.3" y="135.9">C</text>
<text x="408.2" y="135.9">C</text>
<text x="10.3" y="185.9">D</text>
<text x="408.2" y="185.9">D</text>
<text x="10.3" y="235.9">E</text>
<text x="408.3" y="235.9">E</text>
<text x="10.3" y="285.9">F</text>
<text x="35" y="286.9">1</text>
<text x="85" y="286.9">2</text>
<text x="135" y="286.9">3</text>
<text x="185" y="286.9">4</text>
<text x="235" y="286.9">5</text>
<text x="285" y="286.9">6</text>
<text x="335" y="286.9">7</text>
<text x="385" y="286.9">8</text>
<text x="408.3" y="285.9">F</text>
</g>
<g font-size="1.8" fill="#353dd0">
<text x="85.7" y="44">VDD</text>
<text x="89.2" y="52.9">4K7</text>
<text x="138" y="51.2">V_Supply</text>
<text x="254.8" y="49.9">V_Supply</text>
<text x="274.1" y="52.9">IRF9Z24</text>
<text x="79.4" y="58.5">VDD</text>
<text x="300.4" y="54.2">820uH</text>
<text x="321" y="56.7">0.12R</text>
<text x="73.6" y="61.8">100K</text>
<text x="140" y="65.6">10K</text>
<text x="58.9" y="70.7">GND</text>
<text x="63.5" y="66.9">100K</text>
<text x="78.1" y="66.9">18K</text>
<text x="111.1" y="67.4">VDD</text>
<text x="162.1" y="68.9">V_Supply</text>
<text x="242.1" y="68.9">V_Supply</text>
<text x="259.9" y="66.4">100uF</text>
<text x="279.7" y="69.4">100R</text>
<text x="305.5" y="68.9">10uF</text>
<text x="339.4" y="70.7">1K</text>
<text x="64.1" y="77.1">56K</text>
<text x="257" y="73.3">GND</text>
<text x="298.5" y="77.3">Q102</text>
<text x="357.1" y="74.5">10R</text>
<text x="107.6" y="78.3">4K7</text>
<text x="123.8" y="83.4">2K2</text>
<text x="280.7" y="78.3">100R</text>
<text x="298.5" y="79.3">IRF530</text>
<text x="339.1" y="79.6">50K</text>
<text x="45.3" y="85.4">V_Supply</text>
<text x="71.9" y="88.2">100pF</text>
<text x="103.3" y="89.8">LM393</text>
<text x="339.4" y="88.5">27K</text>
<text x="52.7" y="94.8">VDD</text>
<text x="69.1" y="93.6">GND</text>
<text x="140" y="93.6">100R</text>
<text x="164.3" y="94.8">GND</text>
<text x="244.3" y="94.8">GND</text>
<text x="42.9" y="96.1">470R</text>
<text x="87" y="97.4">1K5</text>
<text x="101.6" y="97.4">120K</text>
<text x="281.2" y="98.7">GND</text>
<text x="302.1" y="98.7">PGND</text>
<text x="43.3" y="106.3">12V</text>
<text x="56.1" y="105">5K6</text>
<text x="136.4" y="103.7">GND</text>
<text x="47.5" y="112.6">GND</text>
<text x="65.4" y="111.4">VDD</text>
<text x="70.5" y="111.4">VDD</text>
<text x="164.5" y="108.8">VDD</text>
<text x="57.2" y="115.2">5.1V</text>
<text x="95.8" y="118.7">0.001uF</text>
<text x="105.4" y="115.2">100K</text>
<text x="157.4" y="115.2">1K</text>
<text x="52.6" y="121.5">GND</text>
<text x="115.6" y="120.2">100K</text>
<text x="156.8" y="124.1">10K</text>
<text x="58.4" y="128.9">TLV272</text>
<text x="73.4" y="128.6">LM393</text>
<text x="97.6" y="128.6">TLV272</text>
<text x="129.8" y="130.4">1K</text>
<text x="152.4" y="130.4">330K</text>
<text x="65.3" y="134.2">GND GND</text>
<text x="163.2" y="135.5">56K</text>
<text x="254.8" y="135">V_Supply</text>
<text x="137.1" y="138">100R</text>
<text x="142.8" y="143.1">TLV272</text>
<text x="163.2" y="140.6">56K</text>
<text x="274.1" y="138">IRF9Z24</text>
<text x="300.4" y="139.3">820uH</text>
<text x="321" y="141.8">0.12R</text>
<text x="152.4" y="145.6">330K</text>
<text x="126.2" y="150.7">GND</text>
<text x="146.6" y="150.7">GND</text>
<text x="242.1" y="154">V_Supply</text>
<text x="259.9" y="151.5">100uF</text>
<text x="279.7" y="154.5">100R</text>
<text x="305.5" y="154">10uF</text>
<text x="339.4" y="155.8">1K</text>
<text x="257" y="158.3">GND</text>
<text x="357.1" y="159.6">10R</text>
<text x="339.1" y="164.7">50K</text>
<text x="339.4" y="173.6">27K</text>
<text x="244.3" y="179.9">GND</text>
<text x="281.2" y="183.7">GND</text>
<text x="302.1" y="183.7">PGND</text>
</g>
<g font-size="1.8" fill="#655885">
<text x="89.2" y="50.4">R7</text>
<text x="275.5" y="50.4">Q101</text>
<text x="301.1" y="51.7">L101</text>
<text x="321.3" y="54.5">R103</text>
<text x="64.7" y="64.6">R3</text>
<text x="74.9" y="64.1">R5</text>
<text x="140" y="63.1">R15</text>
<text x="259.9" y="60.6">C101</text>
<text x="305.3" y="63.1">C102</text>
<text x="81.1" y="71.5">U2A</text>
<text x="279.7" y="66.9">R101</text>
<text x="339.4" y="68.2">R104</text>
<text x="357.1" y="72">R106</text>
<text x="64.7" y="74.8">R4</text>
<text x="107.6" y="75.8">R11</text>
<text x="148.1" y="73.3">Q3</text>
<text x="171.5" y="73.5">J1</text>
<text x="237.1" y="73.3">J101</text>
<text x="280.7" y="76">R102</text>
<text x="339.1" y="77.1">RV101</text>
<text x="71.9" y="83.7">C1</text>
<text x="123.8" y="81.1">R13</text>
<text x="140.5" y="83.4">Q2</text>
<text x="143.9" y="80.6">D5</text>
<text x="104.4" y="87.2">U2B</text>
<text x="126.6" y="87.5">D3</text>
<text x="339.4" y="86">R105</text>
<text x="45.3" y="93.6">R1</text>
<text x="87.6" y="95.1">R8</text>
<text x="102.8" y="95.1">R9</text>
<text x="126.6" y="95.1">D4</text>
<text x="140" y="91">R16</text>
<text x="286.5" y="95.1">JP101</text>
<text x="44.3" y="103.7">D1</text>
<text x="56.1" y="102.5">R2</text>
<text x="57.2" y="112.6">D2</text>
<text x="106" y="112.9">R10</text>
<text x="147.2" y="112.1">Q4</text>
<text x="156.8" y="112.9">R20</text>
<text x="116.2" y="118">R12</text>
<text x="156.8" y="121.8">R21</text>
<text x="61.3" y="126.3">U1C</text>
<text x="73.4" y="126.1">U2C</text>
<text x="99.2" y="126.1">U1A</text>
<text x="129.8" y="127.9">R14</text>
<text x="153" y="128.1">R18</text>
<text x="137.8" y="135.7">R17</text>
<text x="163.2" y="133.2">R22</text>
<text x="276.8" y="135.5">Q?</text>
<text x="302.4" y="136.8">L?</text>
<text x="123.5" y="138">Q1</text>
<text x="144.3" y="140.6">U1B</text>
<text x="163.2" y="142.8">R23</text>
<text x="322.6" y="139.5">R?</text>
<text x="153" y="147.9">R19</text>
<text x="259.9" y="145.6">C?</text>
<text x="307.8" y="148.2">C?</text>
<text x="279.7" y="152">R?</text>
<text x="339.4" y="153.3">R?</text>
<text x="238.4" y="158.3">J?</text>
<text x="357.1" y="157.1">R?</text>
<text x="339.1" y="162.2">RV?</text>
<text x="339.4" y="171">R?</text>
<text x="287.8" y="180.2">JP?</text>
</g>
<g font-size="1.8" fill="#484848">
<text x="263.2" y="51.9">Hi-Power</text>
<text x="288.6" y="51.4">Hi-Power</text>
<text x="308.4" y="52.2">Hi-Power</text>
<text x="331.2" y="52.2">Hi-Power</text>
<text x="300.1" y="87.7">Hi-Power</text>
<text x="263.2" y="137">Hi-Power</text>
<text x="288.6" y="136.5">Hi-Power</text>
<text x="308.4" y="137.3">Hi-Power</text>
<text x="331.2" y="137.3">Hi-Power</text>
<text x="300.1" y="172.8">Hi-Power</text>
</g>
<g font-size="1.8" fill="#848484">
<text x="273.6" y="55.6">3</text>
<text x="281.2" y="55.6">2</text>
<text x="277.9" y="62.9" transform="rotate(-90 277.9 62.9)">1</text>
<text x="73" y="70.9">3</text>
<text x="145.8" y="69.3" transform="rotate(-90 145.8 69.3)">3</text>
<text x="73" y="75.9">2</text>
<text x="85.7" y="73.4">1</text>
<text x="140.6" y="72.1">2</text>
<text x="145.8" y="76.9" transform="rotate(-90 145.8 76.9)">1</text>
<text x="170.1" y="74.7">1</text>
<text x="170.1" y="77.2">2</text>
<text x="241.2" y="74.7">1</text>
<text x="241.2" y="77.2">2</text>
<text x="288.9" y="77.2">1</text>
<text x="295.7" y="74.4" transform="rotate(-90 295.7 74.4)">2</text>
<text x="333.9" y="77.2">2</text>
<text x="337.6" y="75" transform="rotate(-90 337.6 75)">1</text>
<text x="95.8" y="79.8">6</text>
<text x="108.5" y="82.3">7</text>
<text x="133" y="82.3">2</text>
<text x="138.2" y="79.4" transform="rotate(-90 138.2 79.4)">3</text>
<text x="170.1" y="79.8">3</text>
<text x="170.1" y="82.3">4</text>
<text x="241.2" y="79.8">3</text>
<text x="241.2" y="82.3">4</text>
<text x="295.7" y="82" transform="rotate(-90 295.7 82)">3</text>
<text x="337.6" y="81.4" transform="rotate(-90 337.6 81.4)">3</text>
<text x="95.8" y="84.8">5</text>
<text x="138.2" y="87.1" transform="rotate(-90 138.2 87.1)">1</text>
<text x="170.1" y="84.8">5</text>
<text x="170.1" y="87.4">6</text>
<text x="241.2" y="84.8">5</text>
<text x="241.2" y="87.4">6</text>
<text x="67.1" y="116.9" transform="rotate(-90 67.1 116.9)">8</text>
<text x="72.1" y="116.9" transform="rotate(-90 72.1 116.9)">8</text>
<text x="109.8" y="119.1">2</text>
<text x="144.1" y="114">3</text>
<text x="148.3" y="119.8" transform="rotate(-90 148.3 119.8)">2</text>
<text x="151.7" y="114">1</text>
<text x="97.1" y="121.7">1</text>
<text x="109.8" y="124.2">3</text>
<text x="67.1" y="128.3" transform="rotate(-90 67.1 128.3)">4</text>
<text x="72.1" y="128.3" transform="rotate(-90 72.1 128.3)">4</text>
<text x="128" y="134.1" transform="rotate(-90 128 134.1)">3</text>
<text x="132.3" y="136.9">2</text>
<text x="144.1" y="136.9">7</text>
<text x="156.8" y="134.4">6</text>
<text x="128" y="141.7" transform="rotate(-90 128 141.7)">1</text>
<text x="156.8" y="139.4">5</text>
<text x="273.6" y="140.7">3</text>
<text x="281.2" y="140.7">2</text>
<text x="277.9" y="148" transform="rotate(-90 277.9 148)">1</text>
<text x="241.2" y="159.8">1</text>
<text x="337.6" y="160.1" transform="rotate(-90 337.6 160.1)">1</text>
<text x="241.2" y="162.3">2</text>
<text x="241.2" y="164.8">3</text>
<text x="241.2" y="167.4">4</text>
<text x="333.9" y="162.3">2</text>
<text x="337.6" y="166.4" transform="rotate(-90 337.6 166.4)">3</text>
<text x="241.2" y="169.9">5</text>
<text x="241.2" y="172.5">6</text>
</g>
<g font-size="1.8" fill="#000084">
<text x="82.8" y="65.6">R6</text>
<text x="99.1" y="113.9">C2</text>
</g>
<g font-size="1.8" fill="#b42d25">
<text x="318.4" y="61" transform="rotate(-90 318.4 61)">Vs+</text>
<text x="328.6" y="61" transform="rotate(-90 328.6 61)">Vs-</text>
<text x="160" y="77.1">GateDrive</text>
<text x="243.6" y="77.1">GateDrive</text>
<text x="327.7" y="77.1">Vfdbk</text>
<text x="160" y="82.2">Vs+</text>
<text x="160" y="79.7">Vfdbk</text>
<text x="247.4" y="79.7">Vfdbk</text>
<text x="248.8" y="82.2">Vs+</text>
<text x="160" y="84.7">Vs-</text>
<text x="248.8" y="84.7">Vs-</text>
<text x="58.3" y="107.6">Vref</text>
<text x="114.2" y="124.1">Vref</text>
<text x="170.1" y="134.3">Vs-</text>
<text x="170.1" y="139.4">Vs+</text>
<text x="318.4" y="146" transform="rotate(-90 318.4 146)">Vs+</text>
<text x="328.6" y="146" transform="rotate(-90 328.6 146)">Vs-</text>
<text x="243.6" y="162.2">GateDrive</text>
<text x="247.4" y="164.8">Vfdbk</text>
<text x="248.8" y="167.3">Vs+</text>
<text x="327.7" y="162.2">Vfdbk</text>
<text x="248.8" y="169.8">Vs-</text>
</g>
<g font-size="1.8" fill="#15005e">
<text x="75.1" y="72">+</text>
<text x="97.9" y="86">+</text>
<text x="68.2" y="125.6" transform="rotate(-90 68.2 125.6)">V-</text>
<text x="68.2" y="121.1" transform="rotate(-90 68.2 121.1)">V+</text>
<text x="73.3" y="125.6" transform="rotate(-90 73.3 125.6)">V-</text>
<text x="73.3" y="121.1" transform="rotate(-90 73.3 121.1)">V+</text>
<text x="107.3" y="125.3">+</text>
<text x="154.3" y="140.6">+</text>
</g>
<g font-size="1.8" fill="#b277b2">
<text x="349.2" y="73.3">Load</text>
<text x="349.2" y="158.3">Load</text>
</g>
</svg>
